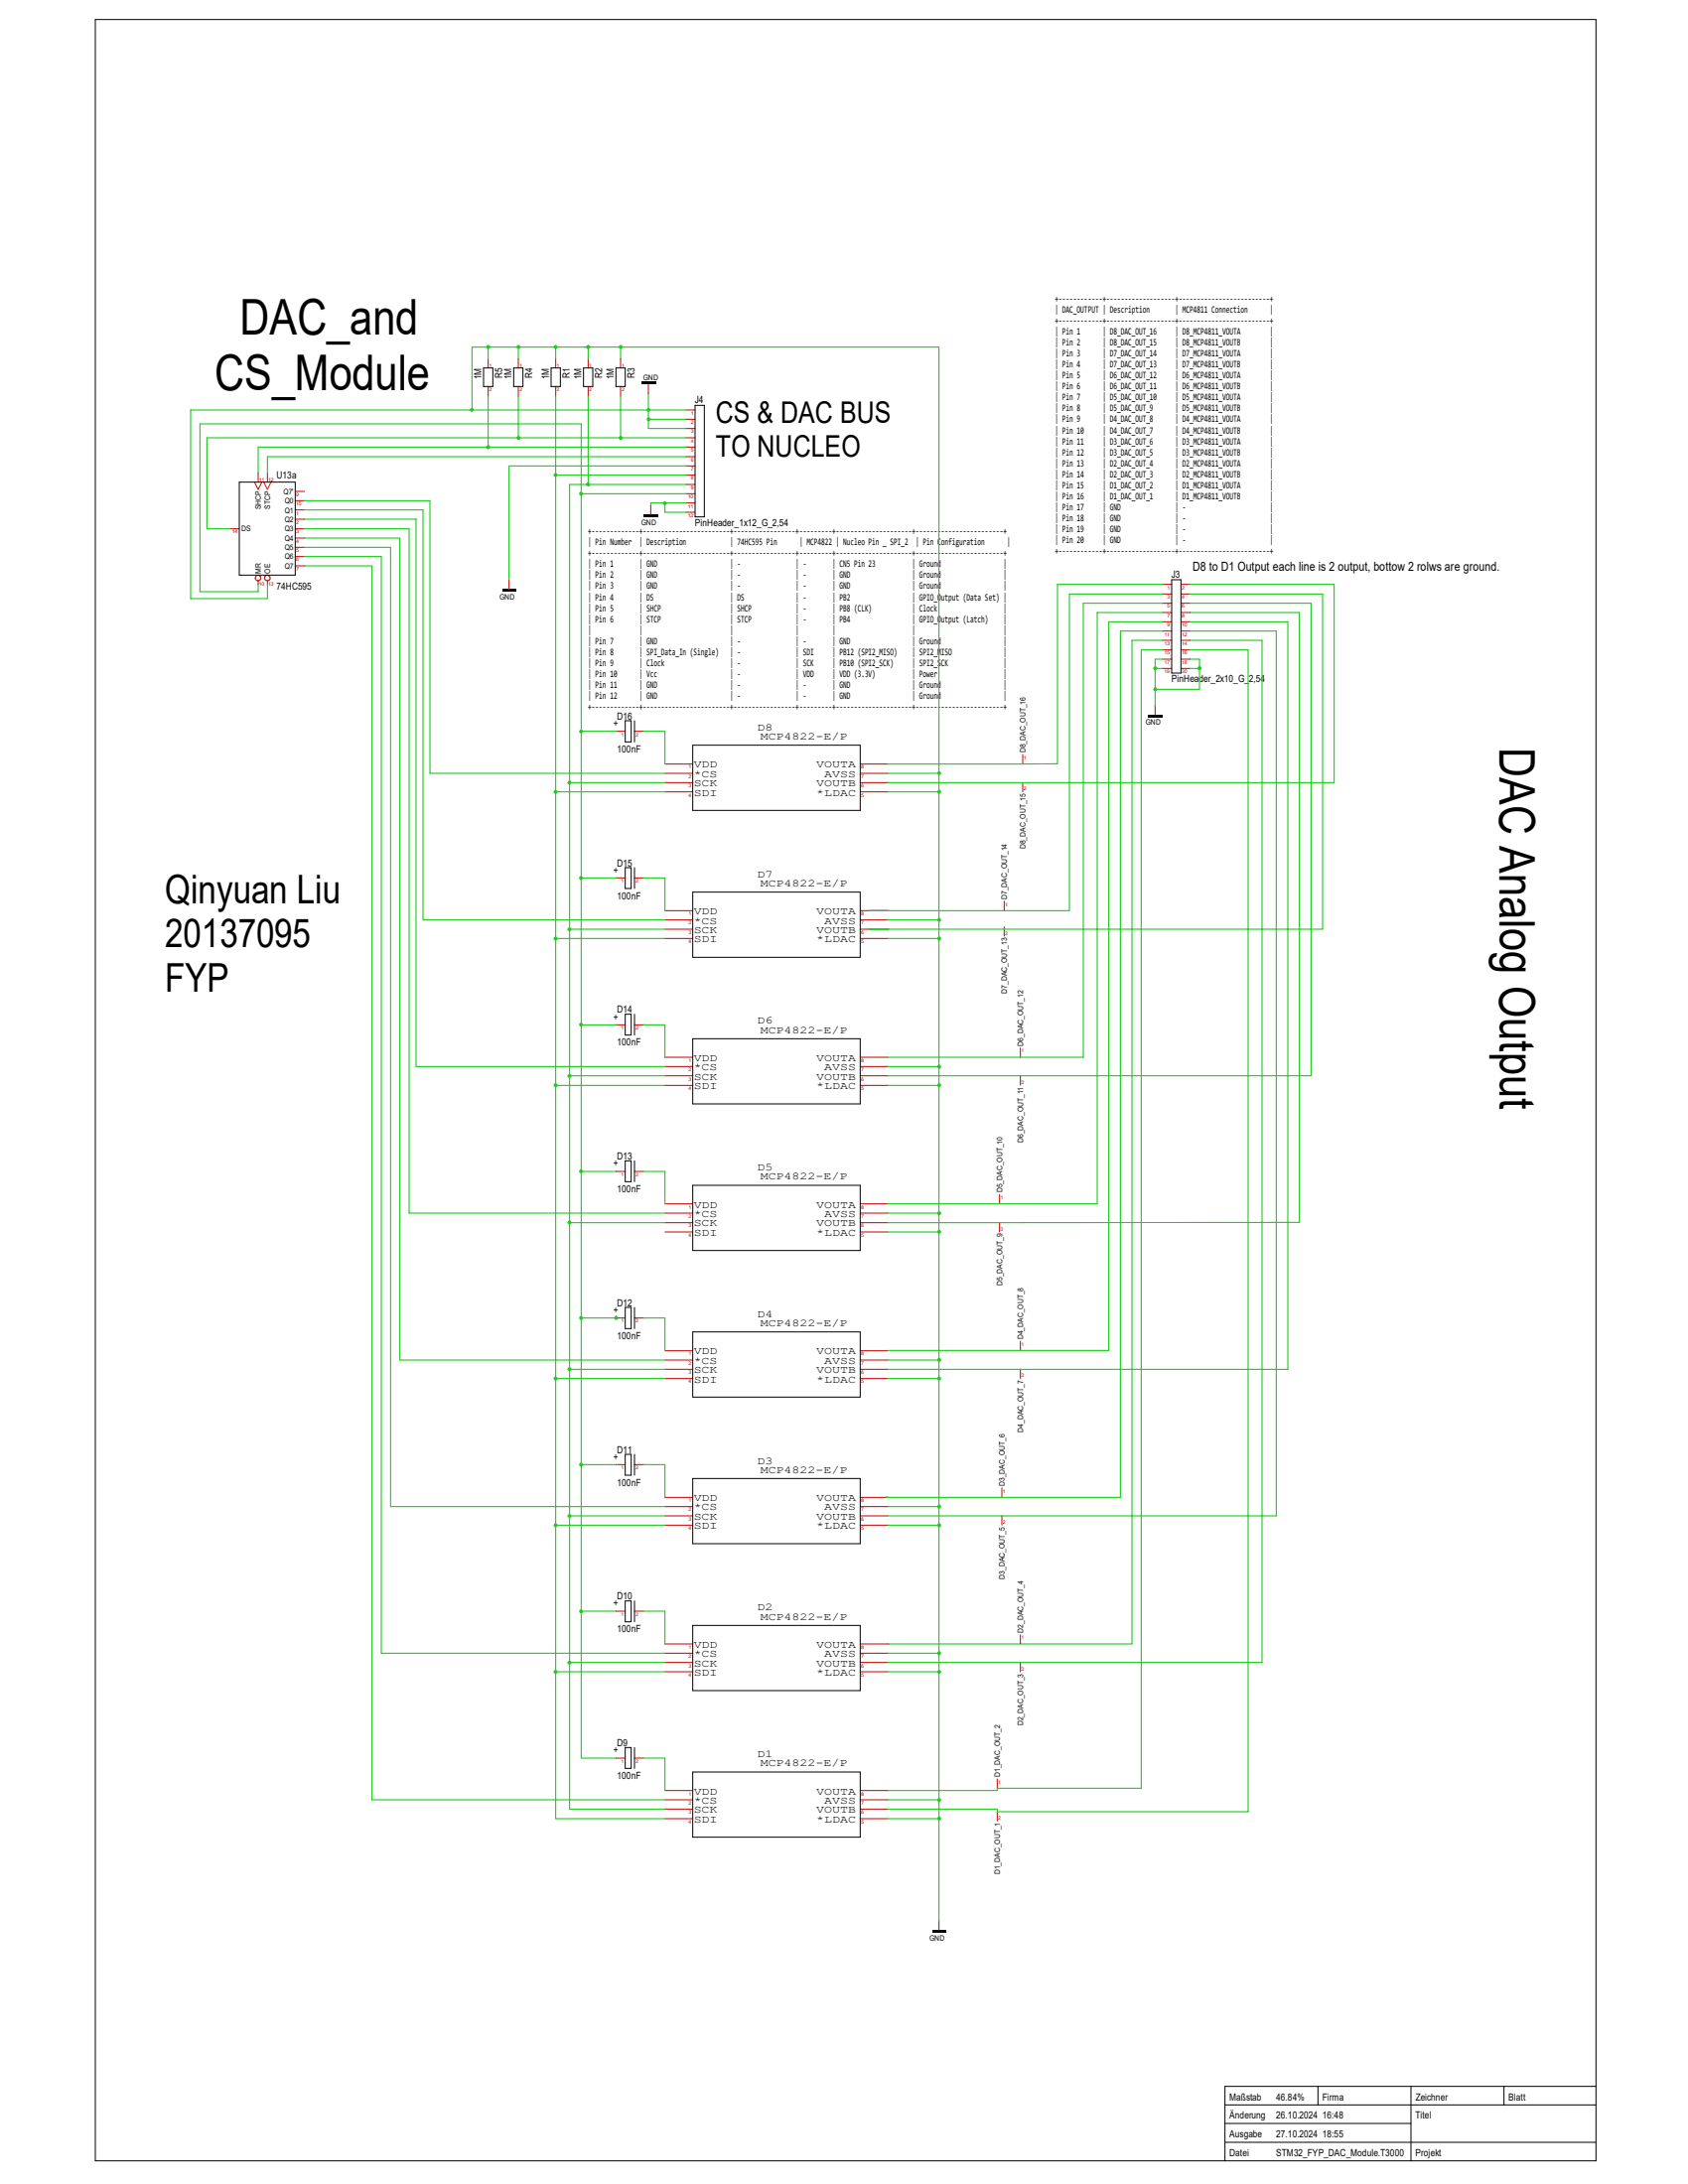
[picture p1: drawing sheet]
<svg xmlns="http://www.w3.org/2000/svg" width="216mm" height="279mm" viewBox="0 0 216 279" stroke-linecap="round" stroke-linejoin="round" font-family="sans-serif">
<g fill="none" stroke="#c80000" stroke-width=".13">
<path d="M62.4 45.9v1.2M62.4 49.4v1.3M66.3 45.9v1.2M66.3 49.4v1.3M71.1 45.9v1.2M71.1 49.4v1.3M75.2 45.9v1.2M75.2 49.4v1.3M79.4 45.9v1.2M79.4 49.4v1.3M130.8 96.5v1.2M128.4 115.3v1.2"/>
<path d="M128.4 118.6v1.2M130.8 100.1v1.2M130.5 134.1v1.2M130.5 137.6v1.2M127.8 152.8v1.2M127.8 156.4v1.2M130.5 171.6v1.2M130.5 175.2v1.2M128.1 190.3v1.3M128.1 193.9v1.2M130.5 209.1v1.2M130.5 212.7v1.2"/>
<path d="M127.6 227.6v1.2M127.6 231.8v1.2"/>
</g>
<g fill="none" stroke="#000001" stroke-width=".13">
<path d="M12.2 2.5h191.9v273.9h-191.9zM61.8 47.1h1.2v2.3h-1.2zM65.7 47.1h1.2v2.3h-1.2zM70.5 47.1h1.2v2.3h-1.2zM74.6 47.1h1.2v2.3h-1.2zM78.8 47.1h1.2v2.3h-1.2zM156.7 271.7h23.8M156.7 274.1h47.4M156.7 269.3h47.4M168.6 266.9v2.4M180.5 266.9v9.5M192.4 266.9v2.4"/>
<path d="M204.1 266.9h-47.4v9.5"/>
</g>
<path d="M82 48.9h1.9v.2h-1.9z" fill-rule="evenodd" fill="#000001"/>
<path d="M82.9 49.1v1.3" fill="none" stroke="#c80000" stroke-width=".13"/>
<path d="M82.3 65.8h1.9v.3h-1.9z" fill-rule="evenodd" fill="#000001"/>
<path d="M83.2 64.6v1.2" fill="none" stroke="#c80000" stroke-width=".13"/>
<path d="M146.9 91.5h1.8v.3h-1.8z" fill-rule="evenodd" fill="#000001"/>
<g fill="none" stroke="#c80000" stroke-width=".13">
<path d="M87.7 59.6h1.2M87.7 58.4h1.2M87.7 57.2h1.2M87.7 56h1.2M87.7 54.8h1.2M87.7 53.6h1.2M87.7 52.5h1.2M87.7 65.5h1.2M87.7 64.3h1.2M87.7 63.2h1.2M87.7 62h1.2M87.7 60.8h1.2"/>
<path d="M148.7 74.8h1.2M148.7 79.5h1.2M148.7 78.4h1.2M148.7 77.2h1.2M148.7 76h1.2M151 74.8h1.2M151 79.5h1.2M151 78.4h1.2M151 77.2h1.2M151 76h1.2M147.7 90.3v1.2M148.7 85.5h1.2"/>
<path d="M148.7 84.3h1.2M148.7 83.1h1.2M148.7 81.9h1.2M148.7 80.7h1.2M151 85.5h1.2M151 84.3h1.2M151 83.1h1.2M151 81.9h1.2M151 80.7h1.2"/>
</g>
<path d="M88.9 51.9h1.2v14.2h-1.2zM149.9 74.2h1.1v11.9h-1.1z" fill="none" stroke="#000001" stroke-width=".13"/>
<path d="M64.2 75.4h1.8v.3h-1.8z" fill-rule="evenodd" fill="#000001"/>
<path d="M65.1 74.2v1.2" fill="none" stroke="#c80000" stroke-width=".13"/>
<path d="M119.2 246.9h1.8v.3h-1.8z" fill-rule="evenodd" fill="#000001"/>
<g fill="none" stroke="#c80000" stroke-width=".13">
<path d="M29.4 67.6h1.2M32.6 61.7l.4 .9 .5-.9M33 60.5v1.2M33 74.3v.5M33.7 61.7l.5 .9 .5-.9M34.2 60.5v1.2M34.2 74.3v.5M37.8 67.6h1.1M37.8 72.4h1.1M37.8 71.2h1.1M37.8 70h1.1M37.8 68.8h1.1"/>
<path d="M37.8 66.4h1.1M37.8 65.2h1.1M37.8 64.1h1.1M37.8 62.9h1.1M78.8 93.6h1.2M81.2 93.6h1.1M85 97.7h3.6M85 98.9h3.6M110 97.7h3.6M110 98.9h3.6M78.8 112.3h1.2M81.2 112.3h1.1"/>
<path d="M85 100.1h3.6M85 101.3h3.6M85 116.5h3.6M85 117.7h3.6M85 118.9h3.6M110 100.1h3.6M110 101.3h3.6M110 116.5h3.6M110 117.7h3.6M110 118.9h3.6M78.8 131.1h1.2M81.2 131.1h1.1"/>
<path d="M85 120.1h3.6M85 135.3h3.6M85 136.4h3.6M85 137.6h3.6M85 138.9h3.6M110 120.1h3.6M110 135.3h3.6M110 136.4h3.6M110 137.6h3.6M110 138.9h3.6M78.8 149.9h1.2M81.2 149.9h1.1"/>
<path d="M85 154h3.6M85 155.2h3.6M85 156.4h3.6M85 157.6h3.6M110 154h3.6M110 155.2h3.6M110 156.4h3.6M110 157.6h3.6M78.8 168.6h1.2M81.2 168.6h1.1M85 172.8h3.6M85 174h3.6"/>
<path d="M85 175.2h3.6M85 176.4h3.6M110 172.8h3.6M110 174h3.6M110 175.2h3.6M110 176.4h3.6M78.8 187.4h1.2M81.2 187.4h1.1M85 191.6h3.6M85 192.7h3.6M85 193.9h3.6M85 195.1h3.6"/>
<path d="M110 191.6h3.6M110 192.7h3.6M110 193.9h3.6M110 195.1h3.6M78.8 206.1h1.2M81.2 206.1h1.1M85 210.3h3.6M85 211.5h3.6M85 212.7h3.6M85 213.9h3.6M110 210.3h3.6M110 211.5h3.6"/>
<path d="M110 212.7h3.6M110 213.9h3.6M78.8 224.9h1.2M81.2 224.9h1.1M85 229.1h3.6M85 230.3h3.6M85 231.4h3.6M85 232.7h3.6M110 229.1h3.6M110 230.3h3.6M110 231.4h3.6M110 232.7h3.6"/>
<path d="M120.1 245.7v1.2"/>
<circle cx="33" cy="73.9" r=".36"/>
<circle cx="34.2" cy="73.9" r=".36"/>
</g>
<g fill="none" stroke="#000001" stroke-width=".13">
<path d="M30.6 61.7h7.2v11.9h-7.2zM80 92.2h.7v2.7h-.7zM81.2 92.2v2.7M88.6 95.3h21.4v8.4h-21.4zM80 111h.7v2.7h-.7zM81.2 111v2.7M88.6 114.1h21.4v8.4h-21.4zM80 129.8h.7v2.6h-.7zM81.2 129.8v2.6M88.6 132.9h21.4v8.3h-21.4zM80 148.5h.7v2.7h-.7zM81.2 148.5v2.7"/>
<path d="M88.6 151.6h21.4v8.4h-21.4zM80 167.3h.7v2.7h-.7zM81.2 167.3v2.7M88.6 170.4h21.4v8.3h-21.4zM80 186.1h.7v2.6h-.7zM81.2 186.1v2.6M88.6 189.1h21.4v8.4h-21.4zM80 204.8h.7v2.7h-.7zM81.2 204.8v2.7M88.6 207.9h21.4v8.4h-21.4zM80 223.6h.7v2.6h-.7zM81.2 223.6v2.6"/>
<path d="M88.6 226.7h21.4v8.3h-21.4z"/>
</g>
<g fill="none" stroke="#00c800" stroke-width=".13">
<path d="M148.7 76h-11.9v40.5h-25.6M148.7 78.4h-8.4v75.6h-26.7M148.7 79.5h-6.9v93.3h-28.2M148.7 77.2h-10.1v58.1h-25M148.7 74.8h-13.4v22.9h-21.7M152.2 76h17v42.9h-58M152.2 78.4h14v78h-52.6M152.2 79.5h12.5v95.7h-51.1M152.2 77.2h15.5v60.4h-54.1M152.2 74.8h18.4v25.3h-57M148.7 80.7h-5.4v110.9h-30M148.7 83.1h-2.7v145.7h-18.4v.3h-14"/>
<path d="M148.7 81.9h-3.9v128.4h-31.2M152.2 80.7h11v113.2h-49.6M152.2 83.1h7.4v148.7h-32v-.4h-14M152.2 81.9h9.2v130.8h-47.8M113.6 100.1h.1"/>
</g>
<path d="M113.6 118.9h.1M113.6 116.5h.1M113.6 172.8h.1M113.6 191.6h.1M113.6 210.3h.1" fill="none" stroke="#f0f" stroke-width=".13"/>
<circle cx="62.5" cy="57.2" r=".25" fill="#00c800"/>
<path d="M62.4 50.7v6.5M87.7 57.2h-54.7v3.3M87.7 58.4h-53.5v2.1" fill="none" stroke="#00c800" stroke-width=".13"/>
<circle cx="79.4" cy="56" r=".24" fill="#00c800"/>
<path d="M79.4 50.7v5.3h-13.1" fill="none" stroke="#00c800" stroke-width=".13"/>
<circle cx="66.3" cy="56" r=".24" fill="#00c800"/>
<path d="M66.3 50.7v5.3h-39.8v11.6h2.9M79.4 56h8.3M78.8 168.3v.3h-4.5" fill="none" stroke="#00c800" stroke-width=".13"/>
<path d="M74.3 112.3h.1M74.3 131.1h.1M74.3 149.9h.1M74.3 168.6h.1M78.8 187.4h.1M78.8 206.1h.1" fill="none" stroke="#f0f" stroke-width=".13"/>
<g fill="#00c800">
<circle cx="74.3" cy="187.4" r=".24"/>
<circle cx="74.3" cy="206.1" r=".24"/>
</g>
<path d="M78.8 93.6h-4.5v18.7M74.3 168.6v18.8" fill="none" stroke="#00c800" stroke-width=".13"/>
<g fill="#00c800">
<circle cx="78.8" cy="168.6" r=".24"/>
<circle cx="74.3" cy="168.6" r=".24"/>
</g>
<path d="M74.3 149.9h4.5" fill="none" stroke="#00c800" stroke-width=".13"/>
<circle cx="74.3" cy="149.8" r=".24" fill="#00c800"/>
<path d="M74.3 112.3h4.5M74.3 131.1v18.8" fill="none" stroke="#00c800" stroke-width=".13"/>
<circle cx="74.3" cy="112.3" r=".24" fill="#00c800"/>
<path d="M74.3 131.1h4.5" fill="none" stroke="#00c800" stroke-width=".13"/>
<circle cx="74.3" cy="131.1" r=".24" fill="#00c800"/>
<path d="M87.7 63.2h-13.4v30.4" fill="none" stroke="#00c800" stroke-width=".13"/>
<circle cx="74.3" cy="93.6" r=".24" fill="#00c800"/>
<path d="M74.3 54.2v9M74.3 112.3v18.8M74.3 149.9v18.7M78.8 187.4h-4.5v37.5h4.5M74.3 206.1h4.5" fill="none" stroke="#00c800" stroke-width=".13"/>
<circle cx="74.3" cy="63.2" r=".24" fill="#00c800"/>
<path d="M74.3 54.2h-48.7v21.5h7.4v-.9" fill="none" stroke="#00c800" stroke-width=".13"/>
<circle cx="71.1" cy="60.8" r=".24" fill="#00c800"/>
<path d="M71.1 50.7v10.1h16.6" fill="none" stroke="#00c800" stroke-width=".13"/>
<circle cx="71.1" cy="101.3" r=".24" fill="#00c800"/>
<path d="M85 101.3h-13.9v18.8" fill="none" stroke="#00c800" stroke-width=".13"/>
<circle cx="71.1" cy="120.1" r=".24" fill="#00c800"/>
<path d="M85 120.1h-13.9v18.8" fill="none" stroke="#00c800" stroke-width=".13"/>
<circle cx="71.1" cy="138.8" r=".24" fill="#00c800"/>
<path d="M85 138.9h-13.9v37.5" fill="none" stroke="#00c800" stroke-width=".13"/>
<circle cx="71.1" cy="176.4" r=".24" fill="#00c800"/>
<path d="M85 176.4h-13.9v18.7" fill="none" stroke="#00c800" stroke-width=".13"/>
<circle cx="71.1" cy="195.1" r=".24" fill="#00c800"/>
<path d="M85 195.1h-13.9v18.8" fill="none" stroke="#00c800" stroke-width=".13"/>
<circle cx="71.1" cy="213.9" r=".24" fill="#00c800"/>
<path d="M71.1 60.8v40.5M85 213.9h-13.9v18.8h13.9" fill="none" stroke="#00c800" stroke-width=".13"/>
<circle cx="75.2" cy="62" r=".25" fill="#00c800"/>
<path d="M75.2 50.7v11.3M72.9 62h14.8" fill="none" stroke="#00c800" stroke-width=".13"/>
<circle cx="72.8" cy="118.9" r=".24" fill="#00c800"/>
<path d="M72.9 100.1v18.8h12.1" fill="none" stroke="#00c800" stroke-width=".13"/>
<circle cx="72.8" cy="175.2" r=".24" fill="#00c800"/>
<path d="M72.9 156.4v18.8h12.1" fill="none" stroke="#00c800" stroke-width=".13"/>
<circle cx="72.8" cy="100.1" r=".24" fill="#00c800"/>
<path d="M72.9 118.9v18.7M72.9 100.1h12.1" fill="none" stroke="#00c800" stroke-width=".13"/>
<circle cx="72.8" cy="137.6" r=".24" fill="#00c800"/>
<path d="M85 137.6h-12.1v18.8" fill="none" stroke="#00c800" stroke-width=".13"/>
<circle cx="72.8" cy="156.4" r=".24" fill="#00c800"/>
<path d="M72.9 156.4h12.1M72.9 175.2v18.7" fill="none" stroke="#00c800" stroke-width=".13"/>
<circle cx="72.8" cy="193.9" r=".24" fill="#00c800"/>
<path d="M85 193.9h-12.1v18.8" fill="none" stroke="#00c800" stroke-width=".13"/>
<circle cx="72.8" cy="212.7" r=".24" fill="#00c800"/>
<g fill="none" stroke="#00c800" stroke-width=".13">
<path d="M38.9 72.4h8.7v157.9h37.4M38.9 71.2h9.9v140.3h36.2M38.9 70h11.1v122.7h35M38.9 68.8h12.2v105.2h33.9M38.9 67.6h13.4v87.6h32.7M38.9 66.4h14.3v70h31.8M38.9 65.2h15.2v52.5h30.9M38.9 64.1h16.1v34.8h30M72.9 62v38.1M82.3 93.6h2.7v4.1M82.3 112.3h2.7v4.2M82.3 131.1h2.7v4.2"/>
<path d="M82.3 149.9h2.7v4.1M82.3 168.6h2.7v4.2M82.3 187.4h2.7v4.2M82.3 206.1h2.7v4.2M85 212.7h-12.1v18.7h12.1M82.3 224.9h2.7v4.2"/>
</g>
<circle cx="120.1" cy="157.6" r=".24" fill="#00c800"/>
<path d="M120.1 155.2v2.4h-6.5" fill="none" stroke="#00c800" stroke-width=".13"/>
<circle cx="79.4" cy="44.4" r=".24" fill="#00c800"/>
<path d="M75.2 44.4h4.2v1.5" fill="none" stroke="#00c800" stroke-width=".13"/>
<circle cx="75.2" cy="44.4" r=".25" fill="#00c800"/>
<path d="M74.6 44.4h.6v1.5" fill="none" stroke="#00c800" stroke-width=".13"/>
<circle cx="71.1" cy="44.4" r=".24" fill="#00c800"/>
<path d="M75.2 44.4h-4.1v1.5" fill="none" stroke="#00c800" stroke-width=".13"/>
<circle cx="62.5" cy="44.4" r=".25" fill="#00c800"/>
<path d="M66.3 44.4h-3.9v1.5" fill="none" stroke="#00c800" stroke-width=".13"/>
<circle cx="66.3" cy="44.4" r=".24" fill="#00c800"/>
<path d="M60.4 44.4h2M71.1 44.4h-4.8v1.5M82.9 50.4v1.8" fill="none" stroke="#00c800" stroke-width=".13"/>
<circle cx="83" cy="53.6" r=".24" fill="#00c800"/>
<path d="M87.7 53.6h-4.8v1.2" fill="none" stroke="#00c800" stroke-width=".13"/>
<circle cx="83" cy="52.4" r=".24" fill="#00c800"/>
<path d="M82.9 54.8h4.8M87.7 52.5h-4.8v1.1" fill="none" stroke="#00c800" stroke-width=".13"/>
<circle cx="60.3" cy="52.4" r=".24" fill="#00c800"/>
<path d="M60.4 52.5h-36v24.1h9.8v-1.8" fill="none" stroke="#00c800" stroke-width=".13"/>
<circle cx="85" cy="64.4" r=".24" fill="#00c800"/>
<path d="M60.4 52.5h22.5M65.1 59.6h22.6M85 64.3v1.2h2.7M87.7 64.3h-4.5v.3" fill="none" stroke="#00c800" stroke-width=".13"/>
<circle cx="153.4" cy="85.5" r=".25" fill="#00c800"/>
<path d="M153.4 84.3v1.2h-1.2" fill="none" stroke="#00c800" stroke-width=".13"/>
<circle cx="147.8" cy="88.2" r=".24" fill="#00c800"/>
<path d="M147.7 85.5v4.8M152.2 84.3h1.2M153.4 85.5v2.7h-5.7" fill="none" stroke="#00c800" stroke-width=".13"/>
<circle cx="147.8" cy="85.5" r=".24" fill="#00c800"/>
<path d="M148.7 84.3h-1v1.2h1" fill="none" stroke="#00c800" stroke-width=".13"/>
<circle cx="120.1" cy="213.9" r=".24" fill="#00c800"/>
<path d="M120.1 211.5v2.4h-6.5" fill="none" stroke="#00c800" stroke-width=".13"/>
<circle cx="120.1" cy="232.6" r=".24" fill="#00c800"/>
<path d="M113.6 232.7h6.5v13" fill="none" stroke="#00c800" stroke-width=".13"/>
<circle cx="120.1" cy="195.1" r=".24" fill="#00c800"/>
<path d="M120.1 192.7v2.4h-6.5" fill="none" stroke="#00c800" stroke-width=".13"/>
<circle cx="120.1" cy="176.4" r=".24" fill="#00c800"/>
<path d="M120.1 174v2.4h-6.5" fill="none" stroke="#00c800" stroke-width=".13"/>
<circle cx="120.1" cy="138.8" r=".24" fill="#00c800"/>
<path d="M120.1 136.4v2.5h-6.5" fill="none" stroke="#00c800" stroke-width=".13"/>
<circle cx="120.1" cy="120.1" r=".24" fill="#00c800"/>
<path d="M120.1 117.7v2.4h-6.5" fill="none" stroke="#00c800" stroke-width=".13"/>
<circle cx="120.1" cy="101.3" r=".24" fill="#00c800"/>
<path d="M60.4 44.4v8.1M65.1 59.6v14.6M79.4 44.4h40.7M120.1 98.9v2.4h-6.5" fill="none" stroke="#00c800" stroke-width=".13"/>
<circle cx="120.1" cy="98.9" r=".24" fill="#00c800"/>
<path d="M113.6 98.9h6.5M120.1 101.3v16.4" fill="none" stroke="#00c800" stroke-width=".13"/>
<circle cx="120.1" cy="117.7" r=".24" fill="#00c800"/>
<path d="M113.6 117.7h6.5M120.1 120.1v16.3" fill="none" stroke="#00c800" stroke-width=".13"/>
<circle cx="120.1" cy="136.5" r=".24" fill="#00c800"/>
<path d="M113.6 136.4h6.5M120.1 138.9v16.3" fill="none" stroke="#00c800" stroke-width=".13"/>
<circle cx="120.1" cy="155.2" r=".24" fill="#00c800"/>
<path d="M113.6 155.2h6.5M120.1 157.6v16.4" fill="none" stroke="#00c800" stroke-width=".13"/>
<circle cx="120.1" cy="174" r=".24" fill="#00c800"/>
<path d="M113.6 174h6.5M120.1 176.4v16.3" fill="none" stroke="#00c800" stroke-width=".13"/>
<circle cx="120.1" cy="192.7" r=".24" fill="#00c800"/>
<path d="M113.6 192.7h6.5M120.1 195.1v16.4" fill="none" stroke="#00c800" stroke-width=".13"/>
<circle cx="120.1" cy="211.5" r=".24" fill="#00c800"/>
<path d="M113.6 211.5h6.5M120.1 213.9v16.4" fill="none" stroke="#00c800" stroke-width=".13"/>
<circle cx="120.1" cy="230.3" r=".24" fill="#00c800"/>
<path d="M120.1 44.4v54.5M113.6 230.3h6.5v2.4" fill="none" stroke="#00c800" stroke-width=".13"/>
<g font-size="6.3" fill="#000001">
<text x="30.7" y="42.8">DAC_and</text>
<text x="27.5" y="49.9">CS_Module</text>
<text x="191.8" y="95.6" transform="rotate(90 191.8 95.6)">DAC Analog Output</text>
</g>
<g font-size="5.1" fill="#000001">
<text x="21.1" y="115.6">Qinyuan Liu</text>
<text x="21.1" y="121.2">20137095</text>
<text x="21.1" y="126.8">FYP</text>
</g>
<g font-size="3.8" fill="#000001">
<text x="91.6" y="54.1">CS &amp; DAC BUS</text>
<text x="91.6" y="58.4">TO NUCLEO</text>
</g>
<text font-size="1.6" fill="#000001" x="152.5" y="73">D8 to D1 Output each line is 2 output, bottow 2 rolws are ground.</text>
<g font-size="1.4" fill="#000001">
<text x="96.9" y="93.5">D8</text>
<text x="97.2" y="94.7">MCP4822-E/P</text>
<text x="88.7" y="101.8">SDI</text>
<text x="88.7" y="100.6">SCK</text>
<text x="88.7" y="99.4">*CS</text>
<text x="88.7" y="98.2">VDD</text>
<text x="104.4" y="98.2">VOUTA</text>
<text x="104.4" y="100.6">VOUTB</text>
<text x="104.4" y="101.8">*LDAC</text>
<text x="105.5" y="99.4">AVSS</text>
<text x="96.9" y="112.2">D7</text>
<text x="97.2" y="113.4">MCP4822-E/P</text>
<text x="88.7" y="119.4">SCK</text>
<text x="88.7" y="118.2">*CS</text>
<text x="88.7" y="117">VDD</text>
<text x="104.4" y="117">VOUTA</text>
<text x="104.4" y="119.4">VOUTB</text>
<text x="105.5" y="118.2">AVSS</text>
<text x="88.7" y="120.6">SDI</text>
<text x="104.4" y="120.6">*LDAC</text>
<text x="96.9" y="131">D6</text>
<text x="88.7" y="136.9">*CS</text>
<text x="88.7" y="135.8">VDD</text>
<text x="97.2" y="132.2">MCP4822-E/P</text>
<text x="104.4" y="135.8">VOUTA</text>
<text x="105.5" y="136.9">AVSS</text>
<text x="88.7" y="139.3">SDI</text>
<text x="88.7" y="138.1">SCK</text>
<text x="104.4" y="138.1">VOUTB</text>
<text x="104.4" y="139.3">*LDAC</text>
<text x="96.9" y="149.7">D5</text>
<text x="88.7" y="155.7">*CS</text>
<text x="88.7" y="154.5">VDD</text>
<text x="97.2" y="150.9">MCP4822-E/P</text>
<text x="104.4" y="154.5">VOUTA</text>
<text x="105.5" y="155.7">AVSS</text>
<text x="88.7" y="158.1">SDI</text>
<text x="88.7" y="156.9">SCK</text>
<text x="104.4" y="156.9">VOUTB</text>
<text x="104.4" y="158.1">*LDAC</text>
<text x="88.7" y="173.3">VDD</text>
<text x="96.9" y="168.5">D4</text>
<text x="97.2" y="169.7">MCP4822-E/P</text>
<text x="104.4" y="173.3">VOUTA</text>
<text x="88.7" y="176.9">SDI</text>
<text x="88.7" y="175.6">SCK</text>
<text x="88.7" y="174.5">*CS</text>
<text x="104.4" y="175.6">VOUTB</text>
<text x="104.4" y="176.9">*LDAC</text>
<text x="105.5" y="174.5">AVSS</text>
<text x="96.9" y="187.3">D3</text>
<text x="97.2" y="188.5">MCP4822-E/P</text>
<text x="88.7" y="195.6">SDI</text>
<text x="88.7" y="194.4">SCK</text>
<text x="88.7" y="193.2">*CS</text>
<text x="88.7" y="192">VDD</text>
<text x="104.4" y="192">VOUTA</text>
<text x="104.4" y="194.4">VOUTB</text>
<text x="104.4" y="195.6">*LDAC</text>
<text x="105.5" y="193.2">AVSS</text>
<text x="96.9" y="206">D2</text>
<text x="97.2" y="207.2">MCP4822-E/P</text>
<text x="88.7" y="214.4">SDI</text>
<text x="88.7" y="213.2">SCK</text>
<text x="88.7" y="212">*CS</text>
<text x="88.7" y="210.8">VDD</text>
<text x="104.4" y="210.8">VOUTA</text>
<text x="104.4" y="213.2">VOUTB</text>
<text x="104.4" y="214.4">*LDAC</text>
<text x="105.5" y="212">AVSS</text>
<text x="96.9" y="224.8">D1</text>
<text x="97.2" y="226">MCP4822-E/P</text>
<text x="88.7" y="233.1">SDI</text>
<text x="88.7" y="231.9">SCK</text>
<text x="88.7" y="230.8">*CS</text>
<text x="88.7" y="229.6">VDD</text>
<text x="104.4" y="229.6">VOUTA</text>
<text x="104.4" y="231.9">VOUTB</text>
<text x="104.4" y="233.1">*LDAC</text>
<text x="105.5" y="230.8">AVSS</text>
</g>
<g font-size="1.3" fill="#000001">
<text x="135" y="41.4">+------------+-------------------+-------------------------+</text>
<text x="135" y="40">| DAC_OUTPUT | Description</text>
<text x="135" y="38.6">+------------+-------------------+-------------------------+</text>
<text x="150.3" y="40">| MCP4811 Connection</text>
<text x="162.4" y="40">|</text>
<text x="135" y="47">| Pin 4</text>
<text x="135" y="45.6">| Pin 3</text>
<text x="135" y="44.2">| Pin 2</text>
<text x="135" y="42.8">| Pin 1</text>
<text x="141" y="47">| D7_DAC_OUT_13</text>
<text x="141" y="45.6">| D7_DAC_OUT_14</text>
<text x="141" y="44.2">| D8_DAC_OUT_15</text>
<text x="141" y="42.8">| D8_DAC_OUT_16</text>
<text x="150.3" y="47">| D7_MCP4811_VOUTB</text>
<text x="150.3" y="45.6">| D7_MCP4811_VOUTA</text>
<text x="150.3" y="44.2">| D8_MCP4811_VOUTB</text>
<text x="150.3" y="42.8">| D8_MCP4811_VOUTA</text>
<text x="162.4" y="47">|</text>
<text x="162.4" y="45.6">|</text>
<text x="162.4" y="44.2">|</text>
<text x="162.4" y="42.8">|</text>
<text x="61.6" y="48.6" transform="rotate(-90 61.6 48.6)">1M</text>
<text x="64.3" y="48.4" transform="rotate(-90 64.3 48.4)">R5</text>
<text x="65.4" y="48.6" transform="rotate(-90 65.4 48.6)">1M</text>
<text x="68.1" y="48.4" transform="rotate(-90 68.1 48.4)">R4</text>
<text x="70.2" y="48.6" transform="rotate(-90 70.2 48.6)">1M</text>
<text x="72.9" y="48.4" transform="rotate(-90 72.9 48.4)">R1</text>
<text x="74.4" y="48.6" transform="rotate(-90 74.4 48.6)">1M</text>
<text x="77" y="48.4" transform="rotate(-90 77 48.4)">R2</text>
<text x="78.5" y="48.6" transform="rotate(-90 78.5 48.6)">1M</text>
<text x="81.2" y="48.4" transform="rotate(-90 81.2 48.4)">R3</text>
<text x="88.9" y="51.6">J4</text>
<text x="135" y="51.2">| Pin 7</text>
<text x="135" y="49.8">| Pin 6</text>
<text x="135" y="48.4">| Pin 5</text>
<text x="135" y="52.6">| Pin 8</text>
<text x="141" y="51.2">| D5_DAC_OUT_10</text>
<text x="141" y="49.8">| D6_DAC_OUT_11</text>
<text x="141" y="48.4">| D6_DAC_OUT_12</text>
<text x="141" y="52.6">| D5_DAC_OUT_9</text>
<text x="150.3" y="51.2">| D5_MCP4811_VOUTA</text>
<text x="150.3" y="49.8">| D6_MCP4811_VOUTB</text>
<text x="150.3" y="48.4">| D6_MCP4811_VOUTA</text>
<text x="150.3" y="52.6">| D5_MCP4811_VOUTB</text>
<text x="162.4" y="51.2">|</text>
<text x="162.4" y="49.8">|</text>
<text x="162.4" y="48.4">|</text>
<text x="162.4" y="52.6">|</text>
<text x="135" y="59.6">| Pin 13</text>
<text x="135" y="58.2">| Pin 12</text>
<text x="135" y="56.9">| Pin 11</text>
<text x="135" y="55.5">| Pin 10</text>
<text x="135" y="54">| Pin 9</text>
<text x="141" y="59.6">| D2_DAC_OUT_4</text>
<text x="141" y="58.2">| D3_DAC_OUT_5</text>
<text x="141" y="56.9">| D3_DAC_OUT_6</text>
<text x="141" y="55.5">| D4_DAC_OUT_7</text>
<text x="141" y="54">| D4_DAC_OUT_8</text>
<text x="150.3" y="59.6">| D2_MCP4811_VOUTA</text>
<text x="150.3" y="58.2">| D3_MCP4811_VOUTB</text>
<text x="150.3" y="56.9">| D3_MCP4811_VOUTA</text>
<text x="150.3" y="55.5">| D4_MCP4811_VOUTB</text>
<text x="150.3" y="54">| D4_MCP4811_VOUTA</text>
<text x="162.4" y="59.6">|</text>
<text x="162.4" y="58.2">|</text>
<text x="162.4" y="56.9">|</text>
<text x="162.4" y="55.5">|</text>
<text x="162.4" y="54">|</text>
<text x="35.4" y="61.2">U13a</text>
<text x="135" y="65.3">| Pin 17</text>
<text x="135" y="63.9">| Pin 16</text>
<text x="135" y="62.5">| Pin 15</text>
<text x="135" y="61.1">| Pin 14</text>
<text x="141" y="65.3">| GND</text>
<text x="141" y="63.9">| D1_DAC_OUT_1</text>
<text x="141" y="62.5">| D1_DAC_OUT_2</text>
<text x="141" y="61.1">| D2_DAC_OUT_3</text>
<text x="150.3" y="65.3">| -</text>
<text x="150.3" y="63.9">| D1_MCP4811_VOUTB</text>
<text x="150.3" y="62.5">| D1_MCP4811_VOUTA</text>
<text x="150.3" y="61.1">| D2_MCP4811_VOUTB</text>
<text x="162.4" y="65.3">|</text>
<text x="162.4" y="63.9">|</text>
<text x="162.4" y="62.5">|</text>
<text x="162.4" y="61.1">|</text>
<text x="75.2" y="71.2">+-------------+------------------------+-----------------+---------+---------------------+------------------------+</text>
<text x="75.2" y="69.7">| Pin Number</text>
<text x="75.2" y="68.3">+-------------+------------------------+-----------------+---------+---------------------+------------------------+</text>
<text x="81.7" y="69.7">| Description</text>
<text x="88.9" y="67.4">PinHeader_1x12_G_2,54</text>
<text x="93.4" y="69.7">| 74HC595 Pin</text>
<text x="102.2" y="69.7">| MCP4822 | Nucleo Pin _ SPI_2</text>
<text x="117.1" y="69.7">| Pin Configuration</text>
<text x="128.8" y="69.7">|</text>
<text x="135" y="70.9">+------------+-------------------+-------------------------+</text>
<text x="135" y="69.5">| Pin 20</text>
<text x="135" y="68.1">| Pin 19</text>
<text x="135" y="66.7">| Pin 18</text>
<text x="141" y="69.5">| GND</text>
<text x="141" y="68.1">| GND</text>
<text x="141" y="66.7">| GND</text>
<text x="150.3" y="69.5">| -</text>
<text x="150.3" y="68.1">| -</text>
<text x="150.3" y="66.7">| -</text>
<text x="162.4" y="69.5">|</text>
<text x="162.4" y="68.1">|</text>
<text x="162.4" y="66.7">|</text>
<text x="35.4" y="75.4">74HC595</text>
<text x="75.2" y="76.8">| Pin 4</text>
<text x="75.2" y="75.4">| Pin 3</text>
<text x="75.2" y="72.6">| Pin 1</text>
<text x="75.2" y="74">| Pin 2</text>
<text x="81.7" y="76.8">| DS</text>
<text x="81.7" y="75.4">| GND</text>
<text x="81.7" y="72.6">| GND</text>
<text x="81.7" y="74">| GND</text>
<text x="93.4" y="76.8">| DS</text>
<text x="93.4" y="75.4">| -</text>
<text x="93.4" y="72.6">| -</text>
<text x="93.4" y="74">| -</text>
<text x="101.8" y="76.8">| -</text>
<text x="101.8" y="75.4">| -</text>
<text x="101.8" y="72.6">| -</text>
<text x="101.8" y="74">| -</text>
<text x="106.4" y="76.8">| PB2</text>
<text x="106.4" y="75.4">| GND</text>
<text x="106.4" y="72.6">| CN5 Pin 23</text>
<text x="106.4" y="74">| GND</text>
<text x="116.7" y="76.8">| GPIO_Output (Data Set) |</text>
<text x="116.7" y="75.4">| Ground</text>
<text x="116.7" y="72.6">| Ground</text>
<text x="116.7" y="74">| Ground</text>
<text x="128.3" y="75.4">|</text>
<text x="128.3" y="72.6">|</text>
<text x="128.3" y="74">|</text>
<text x="149.9" y="73.9">J3</text>
<text x="75.2" y="83.8">| Pin 8</text>
<text x="75.2" y="82.4">| Pin 7</text>
<text x="75.2" y="81">|</text>
<text x="75.2" y="79.6">| Pin 6</text>
<text x="75.2" y="78.2">| Pin 5</text>
<text x="81.7" y="83.8">| SPI_Data_In (Single)</text>
<text x="81.7" y="82.4">| GND</text>
<text x="81.7" y="81">|</text>
<text x="81.7" y="79.6">| STCP</text>
<text x="81.7" y="78.2">| SHCP</text>
<text x="93.4" y="83.8">| -</text>
<text x="93.4" y="82.4">| -</text>
<text x="93.4" y="81">|</text>
<text x="93.4" y="79.6">| STCP</text>
<text x="93.4" y="78.2">| SHCP</text>
<text x="101.8" y="83.8">| SDI</text>
<text x="101.8" y="82.4">| -</text>
<text x="101.8" y="81">|</text>
<text x="101.8" y="79.6">| -</text>
<text x="101.8" y="78.2">| -</text>
<text x="106.4" y="83.8">| PB12 (SPI2_MISO)</text>
<text x="106.4" y="82.4">| GND</text>
<text x="106.4" y="81">|</text>
<text x="106.4" y="79.6">| PB4</text>
<text x="106.4" y="78.2">| PB8 (CLK)</text>
<text x="116.7" y="83.8">| SPI2_MISO</text>
<text x="116.7" y="82.4">| Ground</text>
<text x="116.7" y="81">|</text>
<text x="116.7" y="79.6">| GPIO_Output (Latch)</text>
<text x="116.7" y="78.2">| Clock</text>
<text x="128.3" y="83.8">|</text>
<text x="128.3" y="82.4">|</text>
<text x="128.3" y="81">|</text>
<text x="128.3" y="79.6">|</text>
<text x="128.3" y="78.2">|</text>
<text x="75.2" y="89.4">| Pin 12</text>
<text x="75.2" y="88.1">| Pin 11</text>
<text x="75.2" y="86.6">| Pin 10</text>
<text x="75.2" y="85.2">| Pin 9</text>
<text x="81.7" y="89.4">| GND</text>
<text x="81.7" y="88.1">| GND</text>
<text x="81.7" y="86.6">| Vcc</text>
<text x="81.7" y="85.2">| Clock</text>
<text x="93.4" y="89.4">| -</text>
<text x="93.4" y="88.1">| -</text>
<text x="93.4" y="86.6">| -</text>
<text x="93.4" y="85.2">| -</text>
<text x="101.8" y="89.4">| -</text>
<text x="101.8" y="88.1">| -</text>
<text x="101.8" y="86.6">| VDD</text>
<text x="101.8" y="85.2">| SCK</text>
<text x="106.4" y="89.4">| GND</text>
<text x="106.4" y="88.1">| GND</text>
<text x="106.4" y="86.6">| VDD (3.3V)</text>
<text x="106.4" y="85.2">| PB10 (SPI2_SCK)</text>
<text x="116.7" y="89.4">| Ground</text>
<text x="116.7" y="88.1">| Ground</text>
<text x="116.7" y="86.6">| Power</text>
<text x="116.7" y="85.2">| SPI2_SCK</text>
<text x="128.3" y="89.4">|</text>
<text x="128.3" y="88.1">|</text>
<text x="128.3" y="86.6">|</text>
<text x="128.3" y="85.2">|</text>
<text x="149.9" y="87.3">PinHeader_2x10_G_2,54</text>
<text x="75.2" y="90.8">+-------------+------------------------+-----------------+---------+---------------------+------------------------+</text>
<text x="78.5" y="93">+</text>
<text x="79" y="92.1">D16</text>
<text x="79" y="96.2">100nF</text>
<text x="78.5" y="111.7">+</text>
<text x="79" y="110.8">D15</text>
<text x="79" y="115">100nF</text>
<text x="78.5" y="130.5">+</text>
<text x="79" y="129.6">D14</text>
<text x="79" y="133.8">100nF</text>
<text x="78.5" y="149.3">+</text>
<text x="79" y="148.4">D13</text>
<text x="79" y="152.5">100nF</text>
<text x="79" y="167.1">D12</text>
<text x="78.5" y="168">+</text>
<text x="79" y="171.3">100nF</text>
<text x="79" y="185.9">D11</text>
<text x="78.5" y="186.8">+</text>
<text x="79" y="190.1">100nF</text>
<text x="78.5" y="205.5">+</text>
<text x="79" y="208.8">100nF</text>
<text x="79" y="204.6">D10</text>
<text x="78.5" y="224.3">+</text>
<text x="79" y="227.6">100nF</text>
<text x="79" y="223.4">D9</text>
<text x="157.3" y="268.7">Maßstab</text>
<text x="163.2" y="268.7">46.84%</text>
<text x="169.2" y="268.7">Firma</text>
<text x="181.1" y="268.7">Zeichner</text>
<text x="193" y="268.7">Blatt</text>
<text x="157.3" y="273.5">Ausgabe</text>
<text x="157.3" y="271.1">Änderung</text>
<text x="157.3" y="275.8">Datei</text>
<text x="163.2" y="273.5">27.10.2024</text>
<text x="163.2" y="271.1">26.10.2024</text>
<text x="163.2" y="275.8">STM32_FYP_DAC_Module.T3000</text>
<text x="169.2" y="273.5">18:55</text>
<text x="169.2" y="271.1">16:48</text>
<text x="181.1" y="275.8">Projekt</text>
<text x="181.1" y="271.1">Titel</text>
</g>
<g font-size="1" fill="#000001">
<text x="82.3" y="48.6">GND</text>
<text x="33.4" y="65.2" transform="rotate(-90 33.4 65.2)">SHCP</text>
<text x="34.5" y="65.1" transform="rotate(-90 34.5 65.1)">STCP</text>
<text x="36.2" y="63.2">Q7'</text>
<text x="36.4" y="65.6">Q1</text>
<text x="36.4" y="64.4">Q0</text>
<text x="30.9" y="68">DS</text>
<text x="36.4" y="71.5">Q6</text>
<text x="36.4" y="70.4">Q5</text>
<text x="36.4" y="69.2">Q4</text>
<text x="36.4" y="68">Q3</text>
<text x="36.4" y="66.8">Q2</text>
<text x="82" y="67.1">GND</text>
<text x="33.4" y="73.4" transform="rotate(-90 33.4 73.4)">MR</text>
<text x="34.5" y="73.4" transform="rotate(-90 34.5 73.4)">OE</text>
<text x="36.4" y="72.8">Q7</text>
<text x="63.9" y="76.7">GND</text>
<text x="146.5" y="92.8">GND</text>
<text x="131.2" y="96.3" transform="rotate(-90 131.2 96.3)">D8_DAC_OUT_16</text>
<text x="131.2" y="108.6" transform="rotate(-90 131.2 108.6)">D8_DAC_OUT_15</text>
<text x="128.8" y="115.1" transform="rotate(-90 128.8 115.1)">D7_DAC_OUT_14</text>
<text x="128.8" y="127.1" transform="rotate(-90 128.8 127.1)">D7_DAC_OUT_13</text>
<text x="130.9" y="133.8" transform="rotate(-90 130.9 133.8)">D6_DAC_OUT_12</text>
<text x="130.9" y="146.2" transform="rotate(-90 130.9 146.2)">D6_DAC_OUT_11</text>
<text x="128.2" y="152.6" transform="rotate(-90 128.2 152.6)">D5_DAC_OUT_10</text>
<text x="128.2" y="164.5" transform="rotate(-90 128.2 164.5)">D5_DAC_OUT_9</text>
<text x="130.9" y="171.4" transform="rotate(-90 130.9 171.4)">D4_DAC_OUT_8</text>
<text x="130.9" y="183.2" transform="rotate(-90 130.9 183.2)">D4_DAC_OUT_7</text>
<text x="128.5" y="190.1" transform="rotate(-90 128.5 190.1)">D3_DAC_OUT_6</text>
<text x="128.5" y="202" transform="rotate(-90 128.5 202)">D3_DAC_OUT_5</text>
<text x="130.9" y="208.9" transform="rotate(-90 130.9 208.9)">D2_DAC_OUT_4</text>
<text x="130.9" y="220.8" transform="rotate(-90 130.9 220.8)">D2_DAC_OUT_3</text>
<text x="127.9" y="227.3" transform="rotate(-90 127.9 227.3)">D1_DAC_OUT_2</text>
<text x="127.9" y="239.8" transform="rotate(-90 127.9 239.8)">D1_DAC_OUT_1</text>
<text x="118.9" y="248.3">GND</text>
</g>
<g font-size=".6" fill="#c80000">
<text x="62.6" y="46.9">1</text>
<text x="66.5" y="46.9">1</text>
<text x="71.2" y="46.9">1</text>
<text x="75.3" y="46.9">1</text>
<text x="79.5" y="46.9">1</text>
<text x="62.6" y="50.1">2</text>
<text x="66.5" y="50.1">2</text>
<text x="71.2" y="50.1">2</text>
<text x="75.3" y="50.1">2</text>
<text x="79.5" y="50.1">2</text>
<text x="88.4" y="53">1</text>
<text x="88.4" y="59">6</text>
<text x="88.4" y="57.8">5</text>
<text x="88.4" y="56.6">4</text>
<text x="88.4" y="55.4">3</text>
<text x="88.4" y="54.2">2</text>
<text x="33.1" y="61.6">11</text>
<text x="34.3" y="61.6">12</text>
<text x="37.9" y="65.9">1</text>
<text x="37.9" y="64.7">15</text>
<text x="37.9" y="63.5">9</text>
<text x="88" y="65">11</text>
<text x="88" y="63.8">10</text>
<text x="88.4" y="62.6">9</text>
<text x="88.4" y="61.4">8</text>
<text x="88.4" y="60.2">7</text>
<text x="29.7" y="68.2">14</text>
<text x="37.9" y="71.8">6</text>
<text x="37.9" y="70.6">5</text>
<text x="37.9" y="69.4">4</text>
<text x="37.9" y="68.2">3</text>
<text x="37.9" y="67.1">2</text>
<text x="88" y="66.2">12</text>
<text x="33.1" y="74.9">10</text>
<text x="34.3" y="74.9">13</text>
<text x="37.9" y="73">7</text>
<text x="149.3" y="75.4">1</text>
<text x="149.3" y="77.8">5</text>
<text x="149.3" y="76.6">3</text>
<text x="151.2" y="77.8">6</text>
<text x="151.2" y="76.6">4</text>
<text x="151.2" y="75.4">2</text>
<text x="148.9" y="83.7">15</text>
<text x="148.9" y="82.5">13</text>
<text x="148.9" y="81.4">11</text>
<text x="149.3" y="80.1">9</text>
<text x="149.3" y="78.9">7</text>
<text x="151.2" y="83.7">16</text>
<text x="151.2" y="82.5">14</text>
<text x="151.2" y="81.4">12</text>
<text x="151.2" y="80.1">10</text>
<text x="151.2" y="78.9">8</text>
<text x="148.9" y="86.1">19</text>
<text x="148.9" y="84.9">17</text>
<text x="151.2" y="86.1">20</text>
<text x="151.2" y="84.9">18</text>
<text x="79.5" y="94.2">1</text>
<text x="81.3" y="94.2">2</text>
<text x="88.1" y="101.9">4</text>
<text x="88.1" y="100.7">3</text>
<text x="88.1" y="99.5">2</text>
<text x="88.1" y="98.3">1</text>
<text x="110.1" y="98.3">8</text>
<text x="110.1" y="99.5">7</text>
<text x="110.1" y="100.7">6</text>
<text x="110.1" y="101.9">5</text>
<text x="130.9" y="101.1">2</text>
<text x="130.9" y="97.2">1</text>
<text x="79.5" y="112.9">1</text>
<text x="81.3" y="112.9">2</text>
<text x="88.1" y="119.5">3</text>
<text x="88.1" y="118.3">2</text>
<text x="88.1" y="117.1">1</text>
<text x="110.1" y="117.1">8</text>
<text x="110.1" y="118.3">7</text>
<text x="110.1" y="119.5">6</text>
<text x="128.6" y="119.6">2</text>
<text x="128.6" y="115.9">1</text>
<text x="88.1" y="120.7">4</text>
<text x="110.1" y="120.7">5</text>
<text x="79.5" y="131.7">1</text>
<text x="81.3" y="131.7">2</text>
<text x="88.1" y="137.1">2</text>
<text x="88.1" y="135.9">1</text>
<text x="110.1" y="135.9">8</text>
<text x="110.1" y="137.1">7</text>
<text x="130.6" y="134.7">1</text>
<text x="88.1" y="139.4">4</text>
<text x="88.1" y="138.3">3</text>
<text x="110.1" y="138.3">6</text>
<text x="110.1" y="139.4">5</text>
<text x="130.6" y="138.7">2</text>
<text x="79.5" y="150.4">1</text>
<text x="81.3" y="150.4">2</text>
<text x="88.1" y="155.8">2</text>
<text x="88.1" y="154.6">1</text>
<text x="110.1" y="154.6">8</text>
<text x="110.1" y="155.8">7</text>
<text x="128" y="153.4">1</text>
<text x="88.1" y="158.2">4</text>
<text x="88.1" y="157">3</text>
<text x="110.1" y="157">6</text>
<text x="110.1" y="158.2">5</text>
<text x="128" y="157.4">2</text>
<text x="79.5" y="169.2">1</text>
<text x="81.3" y="169.2">2</text>
<text x="88.1" y="173.4">1</text>
<text x="110.1" y="173.4">8</text>
<text x="130.6" y="172.2">1</text>
<text x="88.1" y="176.9">4</text>
<text x="88.1" y="175.8">3</text>
<text x="88.1" y="174.6">2</text>
<text x="110.1" y="174.6">7</text>
<text x="110.1" y="175.8">6</text>
<text x="110.1" y="176.9">5</text>
<text x="130.6" y="176.2">2</text>
<text x="79.5" y="188">1</text>
<text x="81.3" y="188">2</text>
<text x="128.3" y="191">1</text>
<text x="88.1" y="195.7">4</text>
<text x="88.1" y="194.5">3</text>
<text x="88.1" y="193.3">2</text>
<text x="88.1" y="192.1">1</text>
<text x="110.1" y="192.1">8</text>
<text x="110.1" y="193.3">7</text>
<text x="110.1" y="194.5">6</text>
<text x="110.1" y="195.7">5</text>
<text x="128.3" y="195">2</text>
<text x="79.5" y="206.8">1</text>
<text x="81.3" y="206.8">2</text>
<text x="130.6" y="209.7">1</text>
<text x="88.1" y="214.5">4</text>
<text x="88.1" y="213.3">3</text>
<text x="88.1" y="212.1">2</text>
<text x="88.1" y="210.9">1</text>
<text x="110.1" y="210.9">8</text>
<text x="110.1" y="212.1">7</text>
<text x="110.1" y="213.3">6</text>
<text x="110.1" y="214.5">5</text>
<text x="130.6" y="213.7">2</text>
<text x="79.5" y="225.5">1</text>
<text x="81.3" y="225.5">2</text>
<text x="88.1" y="233.3">4</text>
<text x="88.1" y="232.1">3</text>
<text x="88.1" y="230.9">2</text>
<text x="88.1" y="229.7">1</text>
<text x="110.1" y="229.7">8</text>
<text x="110.1" y="230.9">7</text>
<text x="110.1" y="232.1">6</text>
<text x="110.1" y="233.3">5</text>
<text x="127.7" y="232.8">2</text>
<text x="127.7" y="228.2">1</text>
</g>
</svg>
